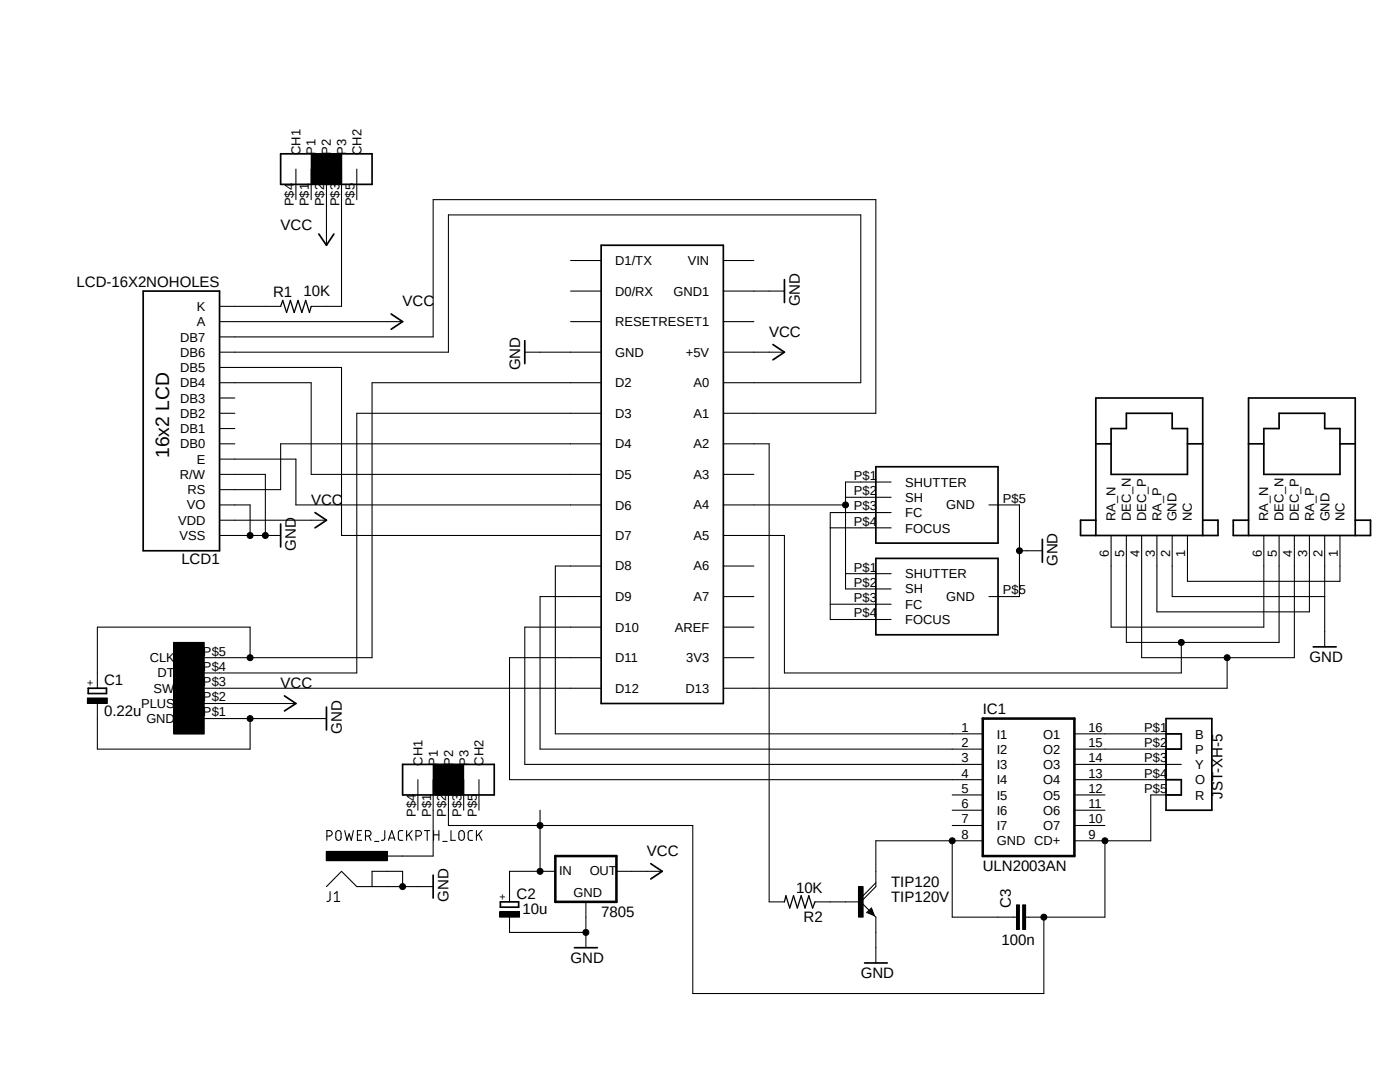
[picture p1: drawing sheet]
<svg xmlns="http://www.w3.org/2000/svg" width="279mm" height="216mm" viewBox="0 0 279 216" stroke-linecap="round" stroke-linejoin="round" font-family="sans-serif">
<path d="M13.8 25.7l259.9 172.7M273.7 25.7l-259.9 172.7" fill="none" stroke="#fff" stroke-width=".2"/>
<g fill="none" stroke="#000" stroke-width=".21">
<path d="M59.1 33.7v6.1M62.1 33.7v6.1M65.2 33.7v15.2M68.2 33.7v27.4h-6.1M71.2 33.7v6.1M113.9 52h6.1M113.9 58.1h6.1M144.4 52h6.1M144.4 58.1h12.1M43.8 64.2h36.5M43.8 70.3h45.7v-27.4h82.3v33.5h-27.4M43.8 76.4h18.3v18.3h57.9"/>
<path d="M43.8 67.2h42.6v-27.4h88.4v42.7h-30.4M43.8 73.3h24.4v33.5h51.8M43.8 79.4h3.1M43.8 61.1h12.2M104.7 70.3h15.3M113.9 64.2h6.1M120 76.4h-45.7v54.8h-36.6M144.4 64.2h6.1M144.4 70.3h12.1M43.8 82.5h3.1M43.8 88.6h3.1M43.8 94.7h9.2v12.1"/>
<path d="M43.8 91.6h15.3v9.2h60.9M43.8 85.5h3.1M120 82.5h-48.8v51.8h-33.5M120 88.6h-64v9.1h-12.2M144.4 88.6h9.1v91.4h3M144.4 94.7h6.1M168.7 99.2h9.1M177.8 96.2h-9.1v21.3h9.1M43.8 100.8h6.1v6M43.8 106.8h12.2M43.8 103.8h21.4M120 112.9h-9.2v33.5h85.3"/>
<path d="M120 119h-12.2v30.5h88.3M144.4 100.8h24.3M144.4 106.8h12.1v27.5h79.3v-6.1M144.4 112.9h6.1M144.4 119h6.1M165.7 105.3h12.1M168.7 114.5h9.1M177.8 102.3h-12.1v21.3h12.1M197.4 100.8h6.1v18.2h-6.1M203.5 109.9h4.5M221.7 106.8v18.3h30.5v-18.3M224.8 106.8v21.4h30.5v-21.4"/>
<path d="M227.8 106.8v24.4h30.5v-24.4M230.9 106.8v15.3h30.4v-15.3M233.9 106.8v12.2h30.5M237 106.8v9.2h30.4v-9.2M264.4 106.8v22.3M37.7 137.3h82.3M49.9 131.2v-6.1h-30.5v12.2M120 125.1h-15.3v27.4h91.4M120 131.2h-18.3v24.4h94.4M144.4 125.1h6.1M144.4 131.2h6.1M165.7 120.6h12.1"/>
<path d="M244.9 131.2v6.1h-100.5M19.4 140.4v9.1h30.5v-6.1M37.7 143.4h27.5M37.7 140.4h21.4M83.4 155.6v6.1M86.4 155.6v15.2h-9.1M89.5 155.6v9.1h48.8v33.5h70v-15.2M92.5 155.6v6.1M95.6 155.6v6.1M190 158.6h6.1M214.4 146.4h21.4M214.4 149.5h21.4"/>
<path d="M214.4 152.5h21.4M214.4 155.6h21.4M214.4 158.6h6.1M235.8 158.6h-6.1v9.2h-15.3M65.2 176.9l3-3 3 3h15.2M65.2 166.8h.5a.55 .55 0 0 0 .6-.5 .55 .55 0 0 0-.6-.6h-.5v2M65.9 177.9v1.6a.46 .46 0 0 1-.7 .4M66.7 179.9h1.1M66.7 178.4l.6-.5v2M67.2 165.9a.5 .5 0 0 1 .6-.1 .5 .5 0 0 1 .3 .5v.8a.53 .53 0 0 1-.6 .6 .53 .53 0 0 1-.5-.6v-.8zM68.8 165.7l.5 2 .4-1.3 .4 1.3 .4-2M71.3 166.6h.7"/>
<path d="M72.2 165.7h-.9v2h.9M72.9 166.8h.6a.55 .55 0 0 0 .6-.5 .55 .55 0 0 0-.6-.6h-.6v2M73.6 166.8l.4 .9M74.3 176.9v-3h6v3M74.8 167.9h.8M76.8 165.7v1.6a.48 .48 0 0 1-.7 .4M77.5 167.7l.7-2 .6 2M77.7 167.2h1M80.4 165.7l-.7 .1-.2 .4v1.3l.2 .1 .7 .1M81.2 165.7v2M81.6 166.5l.7 1.2M82.3 165.7l-1.1 1.2"/>
<path d="M83 166.8h.6a.55 .55 0 0 0 .5-.5 .55 .55 0 0 0-.5-.6h-.6v2M84.7 165.7h1.1M85.3 165.7v2M86.5 166.6h1.1M86.5 165.7v2M87.6 165.7v2M88.3 167.9h.9M90 165.7v2h.9M91.6 166a.56 .56 0 0 1 .6-.3 .56 .56 0 0 1 .5 .6v.8a.55 .55 0 0 1-.6 .6 .55 .55 0 0 1-.5-.6zM94.3 165.7l-.7 .1-.2 .4 .1 1.3 .1 .1 .7 .1M95.1 165.7v2M95.5 166.5l.7 1.2"/>
<path d="M96.2 165.7l-1.1 1.2M107.8 161.7v12.2M110.8 173.9h-9.1v6.1M116.9 180v9.1M123 173.9h9.2M162.6 180h9.2M171.8 180l3 3v9.2M174.8 176.1l-3 3.1M190 161.7h6.1M190 164.7h6.1M190 167.8v15.2h12.9M196.1 167.8h-21.3v9.1l-3 3.1"/>
<path d="M214.4 161.7h6.1M214.4 164.7h6.1M220.5 167.8v15.2h-15.8M101.7 183v3.1h15.2M173 182.1l.9-.9 .6 1.5z"/>
</g>
<g fill="none" stroke="#000" stroke-width=".34">
<path d="M56 30.7h18.3v6.1h-18.3zM28.6 58.1h15.2v51.8h-15.2zM63.6 46.7l1.6 2.2 1.4-2.2M120 48.9h24.4v91.5h-24.4zM156.5 55.8v4.6M78.1 62.7l2.2 1.5-2.2 1.5M104.7 68v4.6M154.3 68.7l2.2 1.6-2.2 1.5M174.8 93.1h24.4v15.3h-24.4zM218.7 88.6h3M224.8 82.5h9.1v3h3.1v9.2h-15.3v-9.2h3.1zM237 88.6h3"/>
<path d="M249.2 88.6h3M255.3 82.5h9.1v3h3v9.2h-15.2v-9.2h3.1zM267.4 88.6h3.1M56 104.6v4.5M62.9 102.3l2.3 1.5-2.3 1.5M174.8 111.4h24.4v15.3h-24.4zM208 107.6v4.6M218.7 103.8h-3.1v3h27.5v-3h-3.1M218.7 106.8v-27.4h21.3v27.4M249.2 103.8h-3.1v3h27.4v-3h-3M249.2 106.8v-27.4h21.3v27.4M17.6 137.3h3.7v1.1h-3.7z"/>
<path d="M56.8 138.9l2.3 1.5-2.3 1.5M262.1 129.1h4.6M65.2 141.1v4.6M80.3 152.5h18.3v6.1h-18.3zM232.7 143.4h9.2v18.3h-9.2zM232.7 146.4h3.1v3.1h-3.1M232.7 155.6h3.1v3h-3.1M86.4 174.6v4.6M99.9 180h3.6v1h-3.6zM129.9 172.3l2.3 1.6-2.3 1.5M114.6 189.1h4.6M172.6 192.2h4.5"/>
<path d="M173.9 181.8l-.3 .3 .6 .3-.3-.9-.6 .6"/>
</g>
<g fill="#000">
<path d="M62.1 30.7h6.1v6.1h-6.1z" fill-rule="evenodd"/>
<path d="M17.4 139.3h4v1.1h-4z" fill-rule="evenodd"/>
<path d="M34.7 128.2h6.1v18.3h-6.1z" fill-rule="evenodd"/>
<path d="M86.4 152.5h6.1v6.1h-6.1z" fill-rule="evenodd"/>
<path d="M65.1 169.9h12.2v1.8h-12.2z" fill-rule="evenodd"/>
<path d="M171.3 176.9h1v6.1h-1z" fill-rule="evenodd"/>
<path d="M99.7 181.9h4v1.1h-4z" fill-rule="evenodd"/>
<path d="M202.9 180.6h.6v4.9h-.6z" fill-rule="evenodd"/>
<path d="M204.1 180.6h.6v4.9h-.6z" fill-rule="evenodd"/>
<circle cx="49.9" cy="106.8" r=".6"/>
<circle cx="53" cy="106.8" r=".6"/>
<circle cx="168.7" cy="100.8" r=".6"/>
<circle cx="203.5" cy="109.9" r=".6"/>
<circle cx="49.9" cy="131.2" r=".6"/>
<circle cx="235.8" cy="128.2" r=".6"/>
<circle cx="244.9" cy="131.2" r=".6"/>
<circle cx="49.9" cy="143.4" r=".6"/>
<circle cx="80.3" cy="176.9" r=".6"/>
<circle cx="107.8" cy="164.7" r=".6"/>
<circle cx="107.8" cy="173.9" r=".6"/>
<circle cx="190" cy="167.8" r=".6"/>
<circle cx="220.5" cy="167.8" r=".6"/>
<circle cx="116.9" cy="186.1" r=".6"/>
<circle cx="208.3" cy="183" r=".6"/>
</g>
<g fill="none" stroke="#000" stroke-width=".2">
<path d="M62.1 30.7h6.1v6.1h-6.1zM17.4 139.3h4v1.1h-4zM34.7 128.2h6.1v18.3h-6.1zM86.4 152.5h6.1v6.1h-6.1zM65.1 169.9h12.2v1.8h-12.2zM171.3 176.9h1v6.1h-1zM99.7 181.9h4v1.1h-4zM202.9 180.6h.6v4.9h-.6zM204.1 180.6h.6v4.9h-.6z"/>
<circle cx="49.9" cy="106.8" r=".6"/>
<circle cx="53" cy="106.8" r=".6"/>
<circle cx="168.7" cy="100.8" r=".6"/>
<circle cx="203.5" cy="109.9" r=".6"/>
<circle cx="49.9" cy="131.2" r=".6"/>
<circle cx="235.8" cy="128.2" r=".6"/>
<circle cx="244.9" cy="131.2" r=".6"/>
<circle cx="49.9" cy="143.4" r=".6"/>
<circle cx="80.3" cy="176.9" r=".6"/>
<circle cx="107.8" cy="164.7" r=".6"/>
<circle cx="107.8" cy="173.9" r=".6"/>
<circle cx="190" cy="167.8" r=".6"/>
<circle cx="220.5" cy="167.8" r=".6"/>
<circle cx="116.9" cy="186.1" r=".6"/>
<circle cx="208.3" cy="183" r=".6"/>
</g>
<path d="M196.1 143.4h18.3v27.4h-18.3zM110.8 170.8h12.2v9.2h-12.2z" fill="none" stroke="#000" stroke-width=".51"/>
<path d="M56 61.1l.4-1.2 .8 2.5 .8-2.5 .7 2.5 .8-2.5 .7 2.5 .8-2.5 .8 2.5 .3-1.3M156.5 180l.3-1.3 .8 2.5 .8-2.5 .7 2.5 .8-2.5 .8 2.5 .7-2.5 .8 2.5 .4-1.2" fill="none" stroke="#000" stroke-width=".25"/>
<text font-size="3.9" x="33.7" y="91.4" transform="rotate(-90 33.7 91.4)">16x2 LCD</text>
<g font-size="3">
<text x="56" y="45.9">VCC</text>
<text x="15.3" y="57.2">LCD-16X2NOHOLES</text>
<text x="54.5" y="59.4">R1</text>
<text x="60.6" y="59">10K</text>
<text x="80.3" y="61.1">VCC</text>
<text x="159.6" y="61.1" transform="rotate(-90 159.6 61.1)">GND</text>
<text x="153.5" y="67.2">VCC</text>
<text x="103.8" y="73.9" transform="rotate(-90 103.8 73.9)">GND</text>
<text x="62.1" y="100.8">VCC</text>
<text x="36.2" y="112.6">LCD1</text>
<text x="59.1" y="109.9" transform="rotate(-90 59.1 109.9)">GND</text>
<text x="211.1" y="112.9" transform="rotate(-90 211.1 112.9)">GND</text>
<text x="20.8" y="136.7">C1</text>
<text x="56" y="137.3">VCC</text>
<text x="261.4" y="132.1">GND</text>
<text x="20.8" y="142.8">0.22u</text>
<text x="196.1" y="142.5">IC1</text>
<text x="68.2" y="146.4" transform="rotate(-90 68.2 146.4)">GND</text>
<text x="244" y="159.4" transform="rotate(-90 244 159.4)">JST-XH-5</text>
<text x="129.1" y="170.8">VCC</text>
<text x="196.1" y="173.9">ULN2003AN</text>
<text x="89.5" y="180" transform="rotate(-90 89.5 180)">GND</text>
<text x="103.1" y="179.4">C2</text>
<text x="158.9" y="178.1">10K</text>
<text x="177.8" y="180">TIP120V</text>
<text x="177.8" y="176.9">TIP120</text>
<text x="104.3" y="182.4">10u</text>
<text x="120" y="183">7805</text>
<text x="160.4" y="183.9">R2</text>
<text x="201.8" y="181.2" transform="rotate(-90 201.8 181.2)">C3</text>
<text x="199.9" y="188.6">100n</text>
<text x="113.9" y="192.2">GND</text>
<text x="171.8" y="195.2">GND</text>
</g>
<g font-size="2.6">
<text x="59.9" y="30.9" transform="rotate(-90 59.9 30.9)">CH1</text>
<text x="63" y="30.9" transform="rotate(-90 63 30.9)">P1</text>
<text x="66" y="30.9" transform="rotate(-90 66 30.9)">P2</text>
<text x="69.1" y="30.9" transform="rotate(-90 69.1 30.9)">P3</text>
<text x="72.1" y="30.9" transform="rotate(-90 72.1 30.9)">CH2</text>
<text x="58.6" y="41.1" transform="rotate(-90 58.6 41.1)">P$4</text>
<text x="61.6" y="41.1" transform="rotate(-90 61.6 41.1)">P$1</text>
<text x="64.7" y="41.1" transform="rotate(-90 64.7 41.1)">P$2</text>
<text x="67.7" y="41.1" transform="rotate(-90 67.7 41.1)">P$3</text>
<text x="70.8" y="41.1" transform="rotate(-90 70.8 41.1)">P$5</text>
<text x="122.8" y="52.9">D1/TX</text>
<text x="137.3" y="52.9">VIN</text>
<text x="122.8" y="59">D0/RX</text>
<text x="134.4" y="59">GND1</text>
<text x="39.3" y="65.1">A</text>
<text x="39.3" y="62.1">K</text>
<text x="122.8" y="65.1">RESETRESET1</text>
<text x="36" y="71.2">DB6</text>
<text x="36" y="68.2">DB7</text>
<text x="122.8" y="71.2">GND</text>
<text x="136.9" y="71.2">+5V</text>
<text x="36" y="77.3">DB4</text>
<text x="36" y="74.3">DB5</text>
<text x="122.8" y="77.3">D2</text>
<text x="138.4" y="77.3">A0</text>
<text x="36" y="83.4">DB2</text>
<text x="36" y="80.3">DB3</text>
<text x="122.8" y="83.4">D3</text>
<text x="138.4" y="83.4">A1</text>
<text x="36" y="89.5">DB0</text>
<text x="36" y="86.4">DB1</text>
<text x="122.8" y="89.5">D4</text>
<text x="138.4" y="89.5">A2</text>
<text x="35.9" y="95.5">R/W</text>
<text x="39.3" y="92.5">E</text>
<text x="122.8" y="95.6">D5</text>
<text x="138.4" y="95.5">A3</text>
<text x="170.4" y="95.8">P$1</text>
<text x="37.3" y="101.6">VO</text>
<text x="37.4" y="98.6">RS</text>
<text x="122.8" y="101.7">D6</text>
<text x="138.4" y="101.6">A4</text>
<text x="170.4" y="98.8">P$2</text>
<text x="170.4" y="101.9">P$3</text>
<text x="180.7" y="97.1">SHUTTER</text>
<text x="180.7" y="100.2">SH</text>
<text x="188.8" y="101.6">GND</text>
<text x="200.2" y="100.3">P$5</text>
<text x="35.6" y="104.7">VDD</text>
<text x="35.8" y="107.7">VSS</text>
<text x="122.8" y="107.7">D7</text>
<text x="138.4" y="107.7">A5</text>
<text x="170.4" y="104.9">P$4</text>
<text x="180.7" y="103.2">FC</text>
<text x="180.7" y="106.3">FOCUS</text>
<text x="222.6" y="104.1" transform="rotate(-90 222.6 104.1)">RA_N</text>
<text x="225.7" y="104.1" transform="rotate(-90 225.7 104.1)">DEC_N</text>
<text x="228.7" y="104.1" transform="rotate(-90 228.7 104.1)">DEC_P</text>
<text x="231.8" y="104.1" transform="rotate(-90 231.8 104.1)">RA_P</text>
<text x="234.8" y="104.1" transform="rotate(-90 234.8 104.1)">GND</text>
<text x="237.9" y="104.1" transform="rotate(-90 237.9 104.1)">NC</text>
<text x="253.1" y="104.1" transform="rotate(-90 253.1 104.1)">RA_N</text>
<text x="256.2" y="104.1" transform="rotate(-90 256.2 104.1)">DEC_N</text>
<text x="259.2" y="104.1" transform="rotate(-90 259.2 104.1)">DEC_P</text>
<text x="262.3" y="104.1" transform="rotate(-90 262.3 104.1)">RA_P</text>
<text x="265.3" y="104.1" transform="rotate(-90 265.3 104.1)">GND</text>
<text x="268.3" y="104.1" transform="rotate(-90 268.3 104.1)">NC</text>
<text x="122.8" y="113.8">D8</text>
<text x="138.4" y="113.8">A6</text>
<text x="221.3" y="111.1" transform="rotate(-90 221.3 111.1)">6</text>
<text x="224.4" y="111.1" transform="rotate(-90 224.4 111.1)">5</text>
<text x="227.4" y="111.1" transform="rotate(-90 227.4 111.1)">4</text>
<text x="230.5" y="111.1" transform="rotate(-90 230.5 111.1)">3</text>
<text x="233.5" y="111.1" transform="rotate(-90 233.5 111.1)">2</text>
<text x="236.6" y="111.1" transform="rotate(-90 236.6 111.1)">1</text>
<text x="251.8" y="111.1" transform="rotate(-90 251.8 111.1)">6</text>
<text x="254.8" y="111.1" transform="rotate(-90 254.8 111.1)">5</text>
<text x="257.9" y="111.1" transform="rotate(-90 257.9 111.1)">4</text>
<text x="260.9" y="111.1" transform="rotate(-90 260.9 111.1)">3</text>
<text x="263.9" y="111.1" transform="rotate(-90 263.9 111.1)">2</text>
<text x="267" y="111.1" transform="rotate(-90 267 111.1)">1</text>
<text x="122.8" y="119.9">D9</text>
<text x="138.4" y="119.9">A7</text>
<text x="170.4" y="114">P$1</text>
<text x="170.4" y="117.1">P$2</text>
<text x="180.7" y="115.4">SHUTTER</text>
<text x="180.7" y="118.4">SH</text>
<text x="188.8" y="119.9">GND</text>
<text x="200.2" y="118.6">P$5</text>
<text x="170.4" y="120.1">P$3</text>
<text x="170.4" y="123.2">P$4</text>
<text x="180.7" y="121.5">FC</text>
<text x="180.7" y="124.5">FOCUS</text>
<text x="40.5" y="130.8">P$5</text>
<text x="122.8" y="126">D10</text>
<text x="134.7" y="126">AREF</text>
<text x="29.9" y="132.1">CLK</text>
<text x="31.5" y="135.2">DT</text>
<text x="40.5" y="136.9">P$3</text>
<text x="40.5" y="133.9">P$4</text>
<text x="122.8" y="132.1">D11</text>
<text x="136.9" y="132.1">3V3</text>
<text x="28.2" y="141.3">PLUS</text>
<text x="30.6" y="138.2">SW</text>
<text x="40.5" y="143">P$1</text>
<text x="40.5" y="139.9">P$2</text>
<text x="122.8" y="138.2">D12</text>
<text x="136.8" y="138.2">D13</text>
<text x="29.2" y="144.3">GND</text>
<text x="191.9" y="146">1</text>
<text x="191.9" y="149.1">2</text>
<text x="199" y="147.4">I1</text>
<text x="208.2" y="147.4">O1</text>
<text x="217.2" y="146">16</text>
<text x="217.2" y="149.1">15</text>
<text x="228.3" y="146">P$1</text>
<text x="228.3" y="149.1">P$2</text>
<text x="238.5" y="147.4">B</text>
<text x="84.3" y="152.8" transform="rotate(-90 84.3 152.8)">CH1</text>
<text x="87.4" y="152.8" transform="rotate(-90 87.4 152.8)">P1</text>
<text x="90.4" y="152.8" transform="rotate(-90 90.4 152.8)">P2</text>
<text x="93.5" y="152.8" transform="rotate(-90 93.5 152.8)">P3</text>
<text x="96.5" y="152.8" transform="rotate(-90 96.5 152.8)">CH2</text>
<text x="191.9" y="152.1">3</text>
<text x="191.9" y="155.2">4</text>
<text x="199" y="150.4">I2</text>
<text x="199" y="153.5">I3</text>
<text x="208.2" y="150.4">O2</text>
<text x="208.2" y="153.5">O3</text>
<text x="217.2" y="152.1">14</text>
<text x="217.2" y="155.2">13</text>
<text x="228.3" y="152.1">P$3</text>
<text x="228.3" y="155.2">P$4</text>
<text x="238.5" y="150.4">P</text>
<text x="238.5" y="153.5">Y</text>
<text x="191.9" y="158.2">5</text>
<text x="191.9" y="161.2">6</text>
<text x="199" y="156.5">I4</text>
<text x="199" y="159.6">I5</text>
<text x="208.2" y="156.5">O4</text>
<text x="208.2" y="159.6">O5</text>
<text x="217.2" y="158.2">12</text>
<text x="217.2" y="161.2">11</text>
<text x="228.3" y="158.2">P$5</text>
<text x="238.5" y="156.5">O</text>
<text x="238.5" y="159.6">R</text>
<text x="83" y="163" transform="rotate(-90 83 163)">P$4</text>
<text x="86" y="163" transform="rotate(-90 86 163)">P$1</text>
<text x="89.1" y="163" transform="rotate(-90 89.1 163)">P$2</text>
<text x="92.1" y="163" transform="rotate(-90 92.1 163)">P$3</text>
<text x="95.2" y="163" transform="rotate(-90 95.2 163)">P$5</text>
<text x="191.9" y="164.3">7</text>
<text x="191.9" y="167.3">8</text>
<text x="199" y="162.6">I6</text>
<text x="199" y="165.6">I7</text>
<text x="208.2" y="162.6">O6</text>
<text x="208.2" y="165.6">O7</text>
<text x="217.2" y="164.3">10</text>
<text x="217.2" y="167.3">9</text>
<text x="199" y="168.7">GND CD+</text>
<text x="111.6" y="174.6">IN</text>
<text x="114.5" y="179.1">GND</text>
<text x="117.7" y="174.6">OUT</text>
</g>
<g font-size="2.1">
<text x="18.7" y="136.8" transform="rotate(-90 18.7 136.8)">+</text>
<text x="101" y="179.5" transform="rotate(-90 101 179.5)">+</text>
</g>
</svg>
